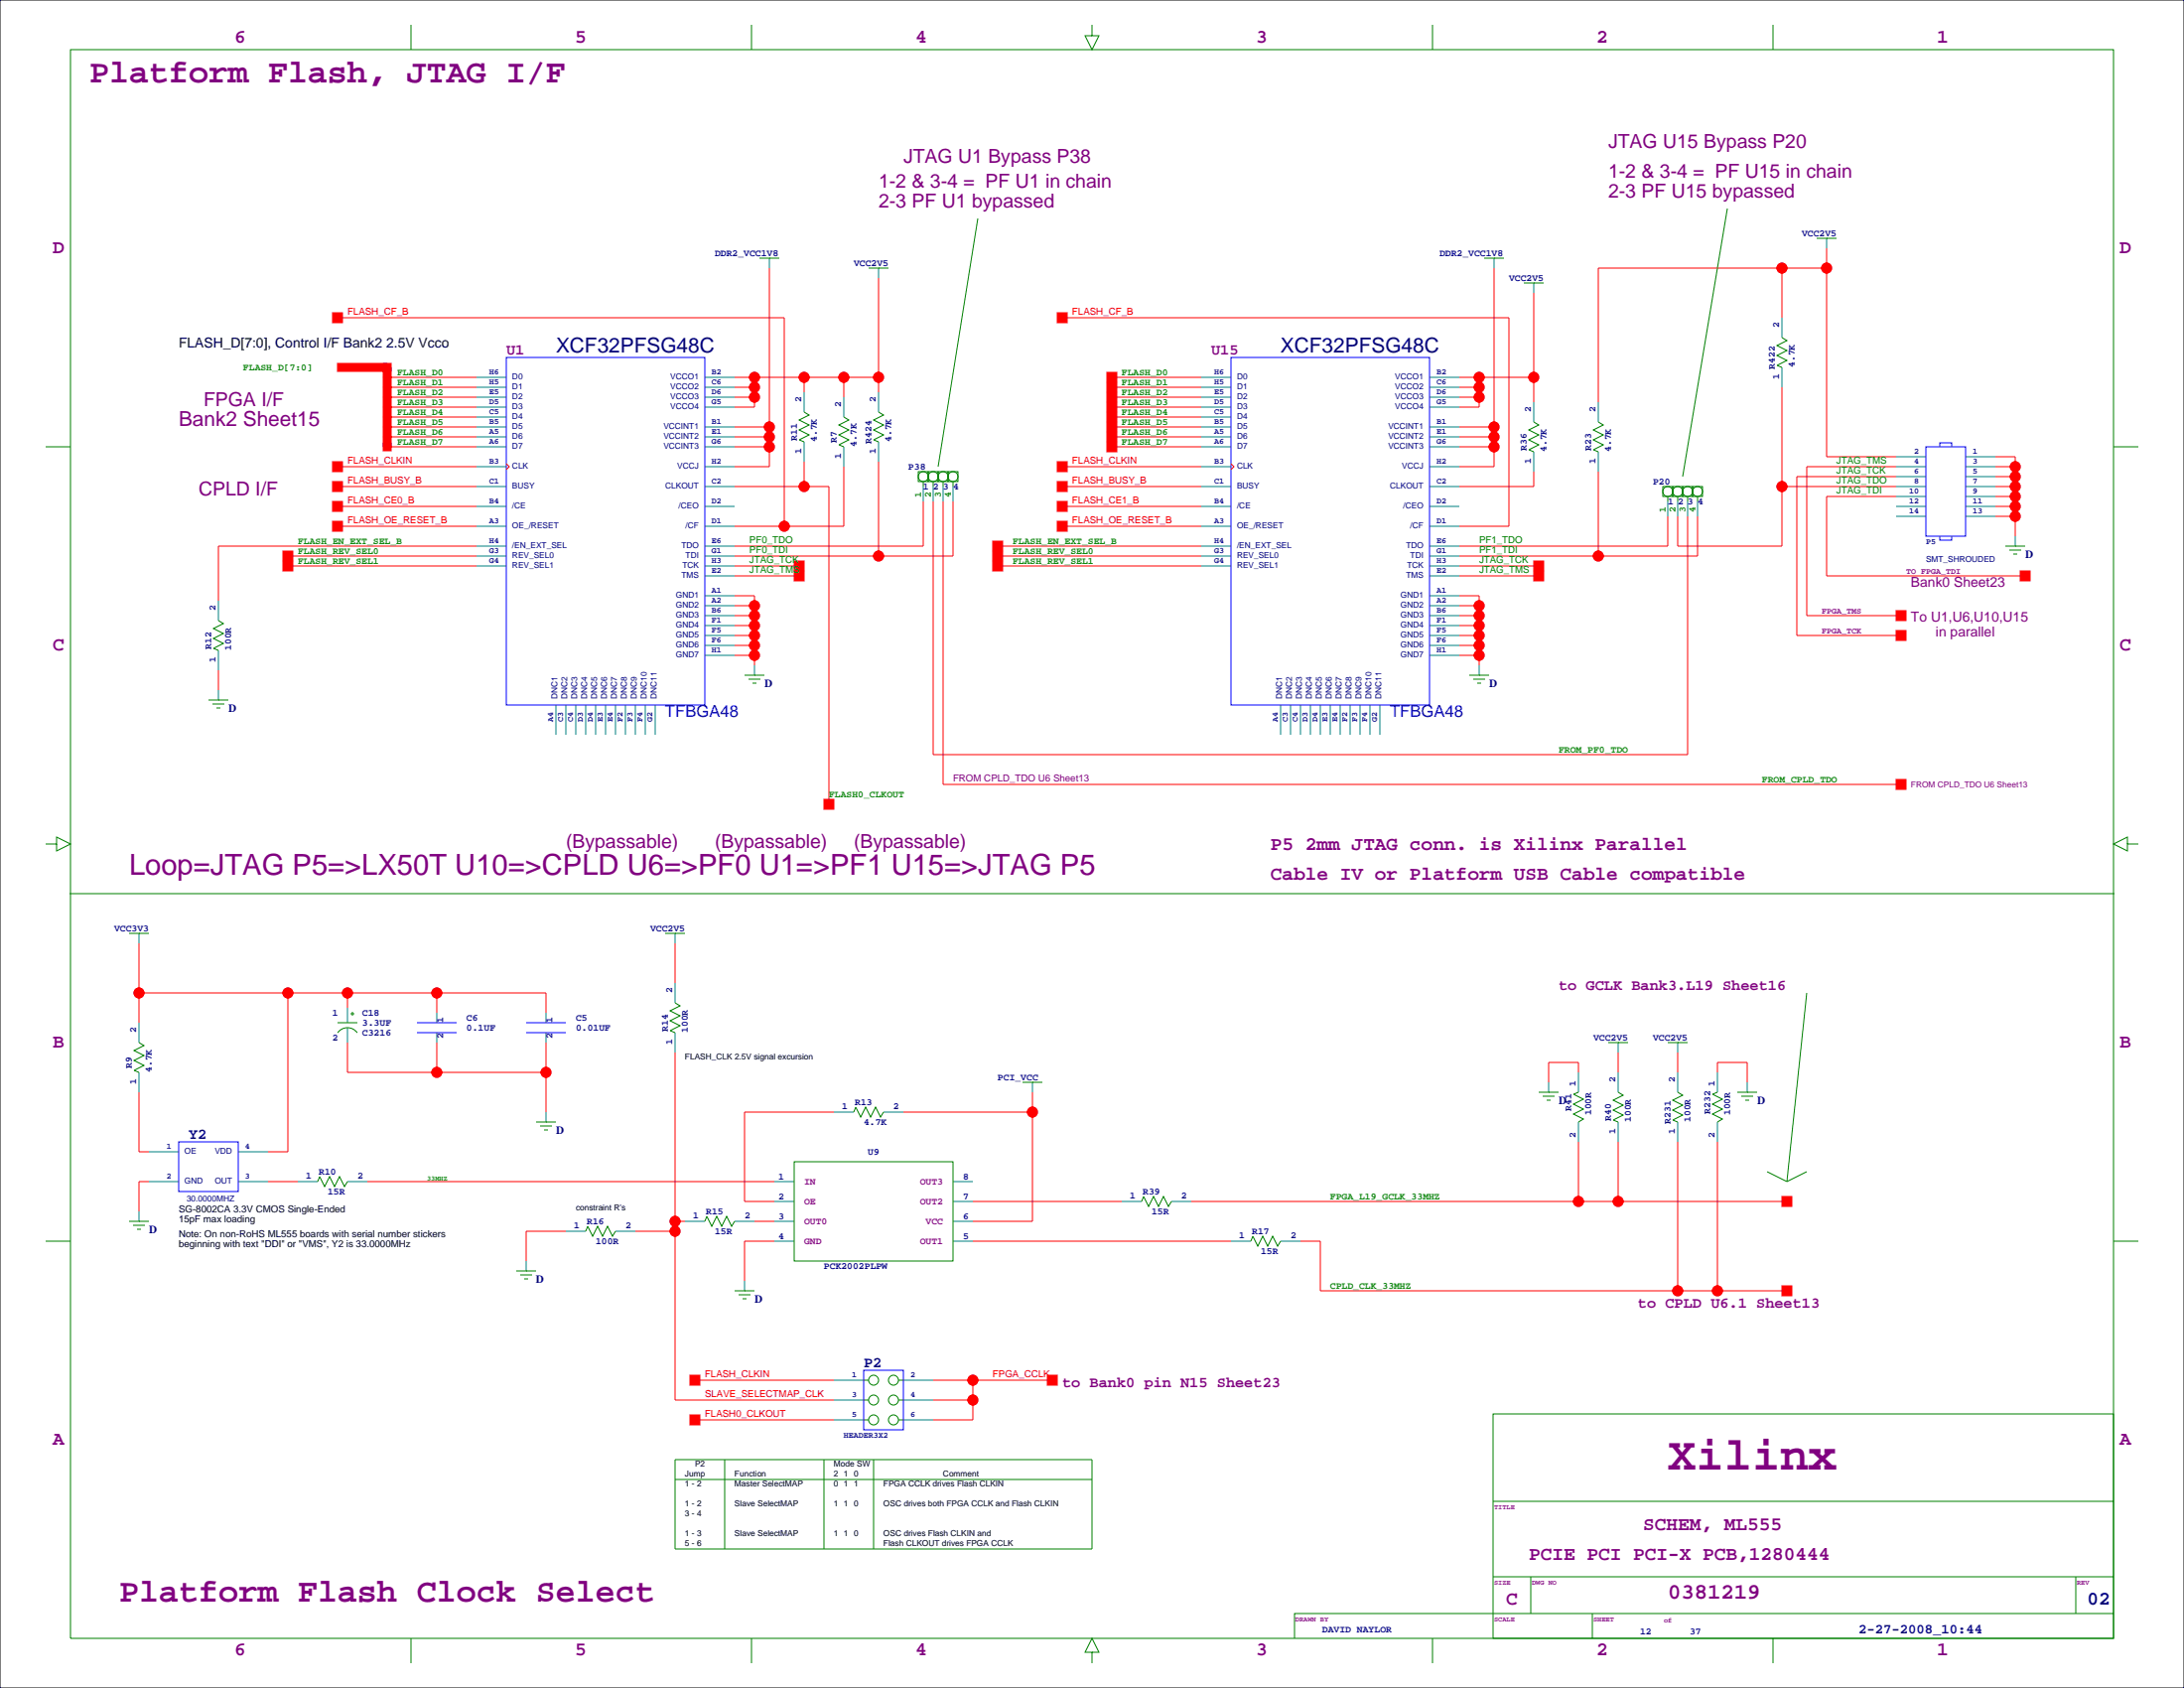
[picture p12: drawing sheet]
<svg xmlns="http://www.w3.org/2000/svg" width="559mm" height="432mm" viewBox="0 0 559 432" stroke-linecap="round" stroke-linejoin="round" font-family="sans-serif">
<path d="M0 0h558.8v431.8h-558.8z" fill="none" stroke="#000" stroke-width=".25"/>
<g fill="none" stroke="#f00" stroke-width=".25">
<path d="M196.8 68.6v50.8h-8.8M224.8 71.1v29.2M382.3 68.6v50.8h-8.9M392.4 74.9v28M455.9 68.6v12.7M467.4 63.5v53.3h17.7M467.4 68.6h-58.5v34.3M86.4 81.3h114.3v53.3M99.1 96.5h22.8M99.1 99.1h22.8M188 96.5h36.8M188 99.1h5"/>
<path d="M193 96.5v7.6h-5M205.7 96.5v3.8M215.9 96.5v5.1M271.8 81.3h114.3v53.3h-12.7M284.5 96.5h22.8M284.5 99.1h22.8M373.4 96.5h19M373.4 99.1h5.1M378.5 96.5v7.6h-5.1M455.9 99.1v40.6h-26.6v-7.6M86.4 119.4h35.5M99.1 104.1h22.8"/>
<path d="M99.1 101.6h22.8M99.1 109.2h22.8M99.1 111.8h22.8M99.1 114.3h22.8M99.1 106.7h22.8M129.5 118.6l.8 .8-.8 .7M188 101.6h5M188 109.2h8.8M188 111.8h8.8M188 114.3h8.8M205.7 118.1v6.4M215.9 119.4v15.2h-27.9"/>
<path d="M224.8 118.1v24.1M271.8 119.4h35.5M284.5 104.1h22.8M284.5 101.6h22.8M284.5 109.2h22.8M284.5 111.8h22.8M284.5 114.3h22.8M284.5 106.7h22.8M315 118.6l.7 .8-.7 .7M373.4 101.6h5.1M373.4 109.2h8.9M373.4 111.8h8.9"/>
<path d="M373.4 114.3h8.9M485.1 119.4h-22.8v38.1h24.1M510.5 119.4h5.1M510.5 116.8h5.1v20.4M86.4 134.6h35.5M86.4 124.5h35.5M86.4 129.5h35.5M121.9 139.7h-66v14M188 124.5h24.1v81.2M236.2 128.3v11.4h-48.2M238.8 128.3v64.7h193v-60.9M241.3 128.3v72.4h245.1"/>
<path d="M243.8 128.3v13.9h-55.8M255.3 139.7h52M271.8 134.6h35.5M271.8 124.5h35.5M271.8 129.5h35.5M392.4 120.6v3.9h-19M408.9 120.6v21.6M426.7 132.1v7.6h-53.3M434.3 132.1v10.1h-60.9M455.9 124.5h29.2M485.1 121.9h-25.4v40.7h26.7M485.1 127h-17.7v20.3h50.8"/>
<path d="M510.5 124.5h5.1M510.5 129.5h5.1M510.5 127h5.1M510.5 121.9h5.1M510.5 132.1h5.1M73.7 144.8h48.2M73.7 142.2h48.2M188 152.4h5v17.8M188 154.9h5M188 157.5h5M188 144.8h16.5M188 147.3h16.5"/>
<path d="M255.3 144.8h52M255.3 142.2h52M373.4 152.4h5.1v17.8M373.4 154.9h5.1M373.4 157.5h5.1M373.4 144.8h20.3M373.4 147.3h20.3M55.9 171.4v5.1M188 160h5M188 162.6h5M188 165.1h5M188 167.6h5"/>
<path d="M373.4 160h5.1M373.4 162.6h5.1M373.4 165.1h5.1M373.4 167.6h5.1M35.6 254h104.1v5.1M35.6 241.3v20.3M73.7 254v40.6h-5.1M88.9 254v3.8M111.8 254v5.1M172.7 241.3v10.2M35.6 279.4v15.2h2.5M88.9 266.7v7.6h50.8"/>
<path d="M111.8 266.7v7.6M139.7 266.7v17.8M172.7 269.2v88.9h40.7M264.2 279.4v33h-15.3M403.9 274.3v-2.5h-7.7v5.1M414 269.2v5.1M429.3 269.2v5.1M439.4 274.3v-2.5h7.6v5.1M213.4 284.5h-22.9v22.8h7.6M231.1 284.5h33.1M403.9 292.1v15.2M414 292.1v15.2"/>
<path d="M429.3 292.1v38.1M439.4 292.1v38.1M38.1 302.3h-2.5v7.6M68.6 302.3h7.6M94 302.3h104.1M144.8 315h-10.2v7.6M162.6 315h10.1M172.7 312.4h2.6M193 312.4h5.1M198.1 317.5h-7.6v10.2M248.9 307.3h38.1M248.9 317.5h66.1"/>
<path d="M304.8 307.3h152.4M332.7 317.5h5.1v12.7h119.4M177.8 353.1h35.6M238.8 353.1h30.4M238.8 358.1h10.1M248.9 353.1v10.1h-10.1M177.8 363.2h35.6"/>
<circle cx="455.9" cy="68.6" r="1.27"/>
<circle cx="467.4" cy="68.6" r="1.27"/>
<circle cx="193" cy="99.1" r="1.27"/>
<circle cx="193" cy="96.5" r="1.27"/>
<circle cx="205.7" cy="96.5" r="1.27"/>
<circle cx="215.9" cy="96.5" r="1.27"/>
<circle cx="224.8" cy="96.5" r="1.27"/>
<circle cx="378.5" cy="99.1" r="1.27"/>
<circle cx="378.5" cy="96.5" r="1.27"/>
<circle cx="392.4" cy="96.5" r="1.27"/>
<circle cx="193" cy="101.6" r="1.27"/>
<circle cx="196.8" cy="111.8" r="1.27"/>
<circle cx="196.8" cy="109.2" r="1.27"/>
<circle cx="196.8" cy="114.3" r="1.27"/>
<circle cx="378.5" cy="101.6" r="1.27"/>
<circle cx="382.3" cy="111.8" r="1.27"/>
<circle cx="382.3" cy="109.2" r="1.27"/>
<circle cx="382.3" cy="114.3" r="1.27"/>
<circle cx="515.6" cy="119.4" r="1.27"/>
<circle cx="200.7" cy="134.6" r="1.27"/>
<circle cx="205.7" cy="124.5" r="1.27"/>
<circle cx="455.9" cy="124.5" r="1.27"/>
<circle cx="515.6" cy="129.5" r="1.27"/>
<circle cx="515.6" cy="132.1" r="1.27"/>
<circle cx="515.6" cy="121.9" r="1.27"/>
<circle cx="515.6" cy="124.5" r="1.27"/>
<circle cx="515.6" cy="127" r="1.27"/>
<circle cx="193" cy="154.9" r="1.27"/>
<circle cx="193" cy="157.5" r="1.27"/>
<circle cx="224.8" cy="142.2" r="1.27"/>
<circle cx="378.5" cy="157.5" r="1.27"/>
<circle cx="378.5" cy="154.9" r="1.27"/>
<circle cx="408.9" cy="142.2" r="1.27"/>
<circle cx="193" cy="167.6" r="1.27"/>
<circle cx="193" cy="160" r="1.27"/>
<circle cx="193" cy="162.6" r="1.27"/>
<circle cx="193" cy="165.1" r="1.27"/>
<circle cx="378.5" cy="167.6" r="1.27"/>
<circle cx="378.5" cy="162.6" r="1.27"/>
<circle cx="378.5" cy="160" r="1.27"/>
<circle cx="378.5" cy="165.1" r="1.27"/>
<circle cx="35.6" cy="254" r="1.27"/>
<circle cx="73.7" cy="254" r="1.27"/>
<circle cx="88.9" cy="254" r="1.27"/>
<circle cx="111.8" cy="254" r="1.27"/>
<circle cx="111.8" cy="274.3" r="1.27"/>
<circle cx="139.7" cy="274.3" r="1.27"/>
<circle cx="264.2" cy="284.5" r="1.27"/>
<circle cx="172.7" cy="312.4" r="1.27"/>
<circle cx="172.7" cy="315" r="1.27"/>
<circle cx="403.9" cy="307.3" r="1.27"/>
<circle cx="414" cy="307.3" r="1.27"/>
<circle cx="429.3" cy="330.2" r="1.27"/>
<circle cx="439.4" cy="330.2" r="1.27"/>
<circle cx="248.9" cy="353.1" r="1.27"/>
<circle cx="248.9" cy="358.1" r="1.27"/>
</g>
<g fill="#f00" stroke="#f00" stroke-width=".25">
<path d="M85.1 80h2.5v2.6h-2.5z" fill-rule="evenodd"/>
<path d="M283.2 95.2h2.6v2.6h-2.6z" fill-rule="evenodd"/>
<path d="M283.2 97.8h2.6v2.5h-2.6z" fill-rule="evenodd"/>
<path d="M283.2 100.3h2.6v2.6h-2.6z" fill-rule="evenodd"/>
<path d="M283.2 102.9h2.6v2.5h-2.6z" fill-rule="evenodd"/>
<path d="M283.2 105.4h2.6v2.5h-2.6z" fill-rule="evenodd"/>
<path d="M283.2 107.9h2.6v2.6h-2.6z" fill-rule="evenodd"/>
<path d="M283.2 110.5h2.6v2.5h-2.6z" fill-rule="evenodd"/>
<path d="M283.2 113h2.6v2.6h-2.6z" fill-rule="evenodd"/>
<path d="M270.5 128.3h2.5v2.5h-2.5z" fill-rule="evenodd"/>
<path d="M270.5 118.1h2.5v2.5h-2.5z" fill-rule="evenodd"/>
<path d="M270.5 133.3h2.5v2.6h-2.5z" fill-rule="evenodd"/>
<path d="M270.5 123.2h2.5v2.5h-2.5z" fill-rule="evenodd"/>
<path d="M392.4 143.5h2.6v2.5h-2.6z" fill-rule="evenodd"/>
<path d="M392.4 146h2.6v2.6h-2.6z" fill-rule="evenodd"/>
<path d="M455.9 306.1h2.6v2.5h-2.6z" fill-rule="evenodd"/>
<path d="M455.9 328.9h2.6v2.6h-2.6z" fill-rule="evenodd"/>
<path d="M176.5 351.8h2.6v2.5h-2.6z" fill-rule="evenodd"/>
<path d="M176.5 361.9h2.6v2.6h-2.6z" fill-rule="evenodd"/>
<path d="M268 351.8h2.5v2.5h-2.5z" fill-rule="evenodd"/>
<path d="M516.9 146h2.5v2.6h-2.5z" fill-rule="evenodd"/>
<path d="M85.1 118.1h2.5v2.5h-2.5z" fill-rule="evenodd"/>
<path d="M85.1 123.2h2.5v2.5h-2.5z" fill-rule="evenodd"/>
<path d="M85.1 128.3h2.5v2.5h-2.5z" fill-rule="evenodd"/>
<path d="M85.1 133.3h2.5v2.6h-2.5z" fill-rule="evenodd"/>
<path d="M72.4 143.5h2.5v2.5h-2.5z" fill-rule="evenodd"/>
<path d="M72.4 141h2.5v2.5h-2.5z" fill-rule="evenodd"/>
<path d="M203.2 143.5h2.5v2.5h-2.5z" fill-rule="evenodd"/>
<path d="M203.2 146h2.5v2.6h-2.5z" fill-rule="evenodd"/>
<path d="M86.4 93h12.7v2h-12.7z" fill-rule="evenodd"/>
<path d="M98 94h2.1v2.5h-2.1z" fill-rule="evenodd"/>
<path d="M98 96.5h2.1v2.6h-2.1z" fill-rule="evenodd"/>
<path d="M98 99.1h2.1v2.5h-2.1z" fill-rule="evenodd"/>
<path d="M98 101.6h2.1v2.5h-2.1z" fill-rule="evenodd"/>
<path d="M98 104.1h2.1v2.6h-2.1z" fill-rule="evenodd"/>
<path d="M98 106.7h2.1v2.5h-2.1z" fill-rule="evenodd"/>
<path d="M98 109.2h2.1v2.6h-2.1z" fill-rule="evenodd"/>
<path d="M98 111.8h2.1v2.5h-2.1z" fill-rule="evenodd"/>
<path d="M98 93h2.1v2h-2.1z" fill-rule="evenodd"/>
<path d="M98 113.3h2.1v2h-2.1z" fill-rule="evenodd"/>
<path d="M485.1 161.3h2.6v2.5h-2.6z" fill-rule="evenodd"/>
<path d="M485.1 156.2h2.6v2.6h-2.6z" fill-rule="evenodd"/>
<path d="M270.5 80h2.5v2.6h-2.5z" fill-rule="evenodd"/>
<path d="M254 138.4h2.5v2.6h-2.5z" fill-rule="evenodd"/>
<path d="M254 141h2.5v2.5h-2.5z" fill-rule="evenodd"/>
<path d="M254 143.5h2.5v2.5h-2.5z" fill-rule="evenodd"/>
<path d="M485.1 199.4h2.6v2.5h-2.6z" fill-rule="evenodd"/>
<path d="M210.8 204.5h2.6v2.5h-2.6z" fill-rule="evenodd"/>
<circle cx="200.7" cy="134.6" r="1.27"/>
<circle cx="215.9" cy="96.5" r="1.27"/>
<circle cx="224.8" cy="96.5" r="1.27"/>
<circle cx="205.7" cy="96.5" r="1.27"/>
<circle cx="193" cy="101.6" r="1.27"/>
<circle cx="193" cy="99.1" r="1.27"/>
<circle cx="193" cy="96.5" r="1.27"/>
<circle cx="455.9" cy="124.5" r="1.27"/>
<circle cx="378.5" cy="154.9" r="1.27"/>
<circle cx="378.5" cy="157.5" r="1.27"/>
<circle cx="378.5" cy="160" r="1.27"/>
<circle cx="378.5" cy="162.6" r="1.27"/>
<circle cx="378.5" cy="165.1" r="1.27"/>
<circle cx="378.5" cy="167.6" r="1.27"/>
<circle cx="382.3" cy="114.3" r="1.27"/>
<circle cx="382.3" cy="111.8" r="1.27"/>
<circle cx="382.3" cy="109.2" r="1.27"/>
<circle cx="378.5" cy="101.6" r="1.27"/>
<circle cx="378.5" cy="99.1" r="1.27"/>
<circle cx="378.5" cy="96.5" r="1.27"/>
<circle cx="392.4" cy="96.5" r="1.27"/>
<circle cx="403.9" cy="307.3" r="1.27"/>
<circle cx="414" cy="307.3" r="1.27"/>
<circle cx="439.4" cy="330.2" r="1.27"/>
<circle cx="429.3" cy="330.2" r="1.27"/>
<circle cx="248.9" cy="358.1" r="1.27"/>
<circle cx="248.9" cy="353.1" r="1.27"/>
<circle cx="172.7" cy="312.4" r="1.27"/>
<circle cx="172.7" cy="315" r="1.27"/>
<circle cx="111.8" cy="274.3" r="1.27"/>
<circle cx="139.7" cy="274.3" r="1.27"/>
<circle cx="264.2" cy="284.5" r="1.27"/>
<circle cx="111.8" cy="254" r="1.27"/>
<circle cx="88.9" cy="254" r="1.27"/>
<circle cx="73.7" cy="254" r="1.27"/>
<circle cx="35.6" cy="254" r="1.27"/>
<circle cx="193" cy="167.6" r="1.27"/>
<circle cx="193" cy="165.1" r="1.27"/>
<circle cx="193" cy="162.6" r="1.27"/>
<circle cx="193" cy="160" r="1.27"/>
<circle cx="193" cy="157.5" r="1.27"/>
<circle cx="193" cy="154.9" r="1.27"/>
<circle cx="515.6" cy="119.4" r="1.27"/>
<circle cx="515.6" cy="121.9" r="1.27"/>
<circle cx="515.6" cy="124.5" r="1.27"/>
<circle cx="515.6" cy="127" r="1.27"/>
<circle cx="515.6" cy="129.5" r="1.27"/>
<circle cx="515.6" cy="132.1" r="1.27"/>
<circle cx="196.8" cy="109.2" r="1.27"/>
<circle cx="196.8" cy="114.3" r="1.27"/>
<circle cx="196.8" cy="111.8" r="1.27"/>
<circle cx="467.4" cy="68.6" r="1.27"/>
<circle cx="455.9" cy="68.6" r="1.27"/>
<circle cx="224.8" cy="142.2" r="1.27"/>
<circle cx="408.9" cy="142.2" r="1.27"/>
<circle cx="205.7" cy="124.5" r="1.27"/>
</g>
<g fill="none" stroke="#008080" stroke-width=".25">
<path d="M196.8 66v2.6M224.8 68.6v2.5M382.3 66v2.6M392.4 72.4v2.5M467.4 61v2.5M121.9 96.5h7.6M121.9 99.1h7.6M180.3 96.5h7.7M180.3 99.1h7.7M307.3 96.5h7.7M307.3 99.1h7.7M365.8 96.5h7.6"/>
<path d="M365.8 99.1h7.6M455.9 81.3v5.1M455.9 94v5.1M121.9 119.4h7.6M121.9 101.6h7.6M121.9 104.1h7.6M121.9 106.7h7.6M121.9 109.2h7.6M121.9 111.8h7.6M121.9 114.3h7.6M180.3 119.4h7.7M180.3 101.6h7.7"/>
<path d="M180.3 104.1h7.7M180.3 109.2h7.7M180.3 111.8h7.7M180.3 114.3h7.7M205.7 100.3v5.1M205.7 113v5.1M215.9 101.6v5.1M215.9 114.3v5.1M224.8 100.3v5.1M224.8 113v5.1M307.3 119.4h7.7M307.3 101.6h7.7"/>
<path d="M307.3 104.1h7.7M307.3 106.7h7.7M307.3 109.2h7.7M307.3 111.8h7.7M307.3 114.3h7.7M365.8 119.4h7.6M365.8 101.6h7.6M365.8 104.1h7.6M365.8 109.2h7.6M365.8 111.8h7.6M365.8 114.3h7.6M392.4 102.9v5"/>
<path d="M392.4 115.6v5M408.9 102.9v5M408.9 115.6v5M485.1 116.8h7.7M485.1 119.4h7.7M502.9 116.8h7.6M502.9 119.4h7.6M121.9 124.5h7.6M121.9 129.5h7.6M121.9 134.6h7.6M121.9 139.7h7.6M180.3 124.5h7.7"/>
<path d="M180.3 129.5h7.7M180.3 134.6h7.7M180.3 139.7h7.7M236.2 124.5v3.8M238.8 124.5v3.8M241.3 124.5v3.8M243.8 124.5v3.8M307.3 124.5h7.7M307.3 129.5h7.7M307.3 134.6h7.7M307.3 139.7h7.7M365.8 124.5h7.6"/>
<path d="M365.8 129.5h7.6M365.8 134.6h7.6M365.8 139.7h7.6M426.7 128.3v3.8M429.3 128.3v3.8M431.8 128.3v3.8M434.3 128.3v3.8M485.1 121.9h7.7M485.1 124.5h7.7M485.1 127h7.7M485.1 129.5h7.7M485.1 132.1h7.7"/>
<path d="M502.9 121.9h7.6M502.9 124.5h7.6M502.9 127h7.6M502.9 129.5h7.6M502.9 132.1h7.6M515.6 137.2v2.5M55.9 153.7v5.1M121.9 142.2h7.6M121.9 144.8h7.6M180.3 142.2h7.7M180.3 144.8h7.7M180.3 157.5h7.7"/>
<path d="M180.3 154.9h7.7M180.3 152.4h7.7M180.3 147.3h7.7M307.3 142.2h7.7M307.3 144.8h7.7M365.8 142.2h7.6M365.8 144.8h7.6M365.8 157.5h7.6M365.8 154.9h7.6M365.8 152.4h7.6M365.8 147.3h7.6M55.9 166.4v5"/>
<path d="M55.9 176.5v2.6M180.3 162.6h7.7M180.3 165.1h7.7M180.3 167.6h7.7M180.3 160h7.7M193 170.2v2.5M365.8 162.6h7.6M365.8 165.1h7.6M365.8 167.6h7.6M365.8 160h7.6M378.5 170.2v2.5M142.2 180.3v7.7"/>
<path d="M144.8 180.3v7.7M147.3 180.3v7.7M149.9 180.3v7.7M152.4 180.3v7.7M154.9 180.3v7.7M157.5 180.3v7.7M160 180.3v7.7M162.6 180.3v7.7M165.1 180.3v7.7M167.6 180.3v7.7M327.7 180.3v7.7M330.2 180.3v7.7"/>
<path d="M332.7 180.3v7.7M335.3 180.3v7.7M337.8 180.3v7.7M340.4 180.3v7.7M342.9 180.3v7.7M345.4 180.3v7.7M348 180.3v7.7M350.5 180.3v7.7M353.1 180.3v7.7M35.6 238.8v2.5M172.7 238.8v2.5M88.9 257.8v3.8"/>
<path d="M111.8 259.1v2.5M139.7 259.1v2.5M172.7 251.5v5M35.6 261.6v5.1M35.6 274.3v5.1M88.9 262.9v3.8M111.8 264.2v2.5M139.7 264.2v2.5M172.7 264.2v5M264.2 276.9v2.5M396.2 276.9v2.5M403.9 274.3v5.1"/>
<path d="M414 266.7v2.5M414 274.3v5.1M429.3 266.7v2.5M429.3 274.3v5.1M439.4 274.3v5.1M447 276.9v2.5M38.1 294.6h7.6M61 294.6h7.6M139.7 284.5v2.5M213.4 284.5h5M226.1 284.5h5M403.9 287v5.1"/>
<path d="M414 287v5.1M429.3 287v5.1M439.4 287v5.1M35.6 309.9v2.5M38.1 302.3h7.6M61 302.3h7.6M76.2 302.3h5.1M88.9 302.3h5.1M144.8 315h5.1M157.5 315h5.1M175.3 312.4h5M188 312.4h5"/>
<path d="M198.1 302.3h5.1M198.1 307.3h5.1M198.1 312.4h5.1M198.1 317.5h5.1M243.8 302.3h5.1M243.8 307.3h5.1M243.8 312.4h5.1M243.8 317.5h5.1M287 307.3h5.1M299.7 307.3h5.1M315 317.5h5M327.7 317.5h5"/>
<path d="M134.6 322.6v2.5M190.5 327.7v2.5M213.4 353.1h7.6M213.4 358.1h7.6M231.1 353.1h7.7M231.1 358.1h7.7M213.4 363.2h7.6M231.1 363.2h7.7"/>
</g>
<g fill="none" stroke="#008000" stroke-width=".25">
<path d="M18 12.7h522.8v406.4h-522.8zM105.2 6.3v6.4M192.3 6.3v6.4M279.4 6.3v2.8h1.8l-1.8 3.6-1.8-3.6h1.8M366.5 6.3v6.4M453.6 6.3v6.4M250.2 55.9l-10.2 63.5M442 53.3l-11.5 68.6M194.3 66h5.1M196.8 66h.1M222.2 68.6h5.1M224.8 68.6h.1"/>
<path d="M379.7 66h5.1M382.3 66h.1M389.9 72.4h5.1M392.4 72.4h.1M464.8 61h5.1M467.4 61h.1M455.9 86.4l1.3 .7-2.5 1.3 2.5 1.3-2.5 1.2 2.5 1.3-2.5 1.3 1.2 .5M11.7 114.3h6.3M205.7 105.4l1.3 .8-2.5 1.2 2.5 1.3-2.5 1.3 2.5 1.3-2.5 1.2 1.2 .5M215.9 106.7l1.3 .7-2.6 1.3 2.6 1.3-2.6 1.3 2.6 1.2-2.6 1.3 1.3 .5M224.8 105.4l1.3 .8-2.6 1.2 2.6 1.3-2.6 1.3 2.6 1.3-2.6 1.2 1.3 .5M392.4 107.9l1.3 .8-2.5 1.3 2.5 1.3-2.5 1.2 2.5 1.3-2.5 1.3 1.2 .5"/>
<path d="M408.9 107.9l1.3 .8-2.5 1.3 2.5 1.3-2.5 1.2 2.5 1.3-2.5 1.3 1.2 .5M540.8 114.3h6.3M234.9 120.6h2.6v2.6h-2.6zM236.2 123.2v1.3M237.5 120.6h2.5v2.6h-2.5zM238.8 123.2v1.3M240 120.6h2.6v2.6h-2.6zM241.3 123.2v1.3M242.6 120.6h2.5v2.6h-2.5zM243.8 123.2v1.3M425.4 124.5h2.6v2.5h-2.6zM426.7 127v1.3"/>
<path d="M428 124.5h2.5v2.5h-2.5zM429.3 127v1.3M430.5 124.5h2.6v2.5h-2.6zM431.8 127v1.3M433.1 124.5h2.5v2.5h-2.5zM434.3 127v1.3M513.1 139.7h5.1M515.6 139.7h.1M55.9 158.8l1.2 .7-2.5 1.3 2.5 1.3-2.5 1.2 2.5 1.3-2.5 1.3 1.3 .5M514.1 140.7h3M515.1 141.7h1M53.3 179.1h5.1"/>
<path d="M55.9 179.1h.1M190.5 172.7h5.1M191.5 173.7h3.1M192.5 174.8h1M193 172.7h.1M375.9 172.7h5.1M376.9 173.7h3.1M378 174.8h1M378.5 172.7h.1M54.4 180.1h3M55.4 181.1h1M11.7 215.9h2.8v-1.8l3.5 1.8-3.5 1.8v-1.8"/>
<path d="M544.3 215.9v-1.8l-3.5 1.8 3.5 1.8v-1.8h2.8M17.8 228.6h523.2M33 238.8h5.1M35.6 238.8h.1M170.2 238.8h5.1M172.7 238.8h.1M89.7 259.3h1M90.2 258.8v1M172.7 256.5l1.3 .8-2.6 1.3 2.6 1.2-2.6 1.3 2.6 1.3-2.6 1.3 1.3 .5M462.3 254l-5.1 48.3M35.6 266.7l1.2 .8-2.5 1.2 2.5 1.3-2.5 1.3 2.5 1.2-2.5 1.3 1.3 .5M86.4 261.6h5"/>
<path d="M86.4 264.2a3 3 0 0 1 5 0M261.6 276.9h5.1M264.2 276.9h.1M393.7 279.4h5.1M396.2 279.4h.1M403.9 279.4l-1.3 .5 2.5 1.3-2.5 1.2 2.5 1.3-2.5 1.3 2.5 1.3-1.2 .7M411.5 266.7h5.1M414 266.7h.1M414 279.4l1.3 .8-2.6 1.2 2.6 1.3-2.6 1.3 2.6 1.2-2.6 1.3 1.3 .5M426.7 266.7h5.1M429.3 266.7h.1M429.3 279.4l1.2 .8-2.5 1.2 2.5 1.3-2.5 1.3 2.5 1.2-2.5 1.3 1.3 .5"/>
<path d="M439.4 279.4l-1.3 .5 2.6 1.3-2.6 1.2 2.6 1.3-2.6 1.3 2.6 1.3-1.3 .7M444.5 279.4h5.1M447 279.4h.1M137.2 287h5M138.2 288h3M139.2 289.1h1M139.7 287h.1M203.2 297.2h40.6v25.4h-40.6zM218.4 284.5l.5-1.3 1.3 2.6 1.3-2.6 1.3 2.6 1.2-2.6 1.3 2.6 .8-1.3M394.7 280.4h3.1M395.7 281.4h1M445.5 280.4h3.1"/>
<path d="M446.5 281.4h1M452.1 299.7l5.1 2.6M462.3 299.7l-5.1 2.6M11.7 317.5h6.3M33 312.4h5.1M34 313.4h3.1M35.1 314.5h1M35.6 312.4h.1M81.3 302.3l.5-1.3 1.3 2.5 1.2-2.5 1.3 2.5 1.3-2.5 1.2 2.5 .8-1.2M149.9 315l.5-1.3 1.2 2.5 1.3-2.5 1.3 2.5 1.2-2.5 1.3 2.5 .8-1.2M180.3 312.4l.5-1.3 1.3 2.6 1.3-2.6 1.3 2.6 1.2-2.6 1.3 2.6 .8-1.3M292.1 307.3l.5-1.2 1.3 2.5 1.2-2.5 1.3 2.5 1.3-2.5 1.3 2.5 .7-1.3"/>
<path d="M320 317.5l.5-1.3 1.3 2.6 1.3-2.6 1.3 2.6 1.2-2.6 1.3 2.6 .8-1.3M540.8 317.5h6.3M132.1 325.1h5.1M133.1 326.1h3M134.1 327.2h1M134.6 325.1h.1M188 330.2h5M189 331.2h3M190 332.2h1M190.5 330.2h.1M221 358.1h1.2M221 353.1h1.2"/>
<path d="M229.9 358.1h1.2M229.9 353.1h1.2M172.7 378.5h106.7M172.7 373.4h106.7v22.8h-106.7zM185.4 373.4v22.8M208.3 370.8h.1M210.8 373.4v22.8M221 363.2h1.2M223.5 373.4v22.8M229.9 363.2h1.2M382 361.7h158.8v57.4h-158.8zM382 384h158.8"/>
<path d="M105.2 419.1v6.3M192.3 419.1v6.3M366.5 419.1v6.3M382 403.4h158.8M391.7 403.4v9.3M407.4 412.7v6.4M453.6 419.1v6.3M531.1 403.4v9.3M540.8 412.7h-209.6v6.4M279.4 422.7h1.8l-1.8-3.6-1.8 3.6h1.8v2.7"/>
<circle cx="236.2" cy="121.9" r="1.27"/>
<circle cx="238.8" cy="121.9" r="1.27"/>
<circle cx="241.3" cy="121.9" r="1.27"/>
<circle cx="243.8" cy="121.9" r="1.27"/>
<circle cx="426.7" cy="125.7" r="1.27"/>
<circle cx="429.3" cy="125.7" r="1.27"/>
<circle cx="431.8" cy="125.7" r="1.27"/>
<circle cx="434.3" cy="125.7" r="1.27"/>
<circle cx="223.5" cy="353.1" r="1.27"/>
<circle cx="223.5" cy="358.1" r="1.27"/>
<circle cx="228.6" cy="353.1" r="1.27"/>
<circle cx="228.6" cy="358.1" r="1.27"/>
<circle cx="223.5" cy="363.2" r="1.27"/>
<circle cx="228.6" cy="363.2" r="1.27"/>
</g>
<path d="M129.5 91.4h50.8v88.9h-50.8zM315 91.4h50.8v88.9h-50.8zM492.8 114.3h10.1v22.9h-10.1zM496.3 114.3v-1h3.1v1M496.3 137.2v1h3.1v-1M106.7 261.6h10.1M106.7 264.2h10.1M134.6 261.6h10.2M134.6 264.2h10.2M45.7 292.1h15.3v12.7h-15.3zM221 350.5h10.1v15.3h-10.1z" fill="none" stroke="#00f" stroke-width=".25"/>
<text font-size="12" fill="#800080" x="426.7" y="376">Xilinx</text>
<g font-size="8.5" fill="#800080">
<text x="22.9" y="21.1">Platform Flash, JTAG I/F</text>
<text x="30.5" y="409.7">Platform Flash Clock Select</text>
</g>
<text font-size="7.4" fill="#800080" x="33" y="223.9">Loop=JTAG P5=&gt;LX50T U10=&gt;CPLD U6=&gt;PF0 U1=&gt;PF1 U15=&gt;JTAG P5</text>
<text font-size="5.6" fill="#800080" x="426.7" y="409.1">0381219</text>
<g font-size="5.3" fill="#000080">
<text x="142.2" y="90.2">XCF32PFSG48C</text>
<text x="327.7" y="90.2">XCF32PFSG48C</text>
</g>
<text font-size="5.3" fill="#800080" x="45.7" y="108.9">Bank2 Sheet15</text>
<g font-size="4.9" fill="#800080">
<text x="60" y="11">6</text>
<text x="147.1" y="11">5</text>
<text x="234.2" y="11">4</text>
<text x="321.4" y="11">3</text>
<text x="408.5" y="11">2</text>
<text x="495.6" y="11">1</text>
<text x="231.1" y="41.7">JTAG U1 Bypass P38</text>
<text x="411.5" y="37.9">JTAG U15 Bypass P20</text>
<text x="411.5" y="45.5">1-2 &amp; 3-4 = PF U15 in chain</text>
<text x="224.8" y="48.1">1-2 &amp; 3-4 = PF U1 in chain</text>
<text x="224.8" y="53.1">2-3 PF U1 bypassed</text>
<text x="411.5" y="50.6">2-3 PF U15 bypassed</text>
<text x="13.5" y="64.9">D</text>
<text x="542.3" y="64.9">D</text>
<text x="52.1" y="103.9">FPGA I/F</text>
<text x="50.8" y="126.8">CPLD I/F</text>
<text x="13.5" y="166.5">C</text>
<text x="542.3" y="166.5">C</text>
<text x="144.8" y="217">(Bypassable)</text>
<text x="182.9" y="217">(Bypassable)</text>
<text x="218.4" y="217">(Bypassable)</text>
<text x="325.1" y="217.4">P5 2mm JTAG conn. is Xilinx Parallel</text>
<text x="325.1" y="225.1">Cable IV or Platform USB Cable compatible</text>
<text x="13.5" y="268.1">B</text>
<text x="542.3" y="268.1">B</text>
<text x="13.5" y="369.7">A</text>
<text x="542.3" y="369.7">A</text>
<text x="420.4" y="391.4">SCHEM, ML555</text>
<text x="391.2" y="399">PCIE PCI PCI-X PCB,1280444</text>
<text x="385.4" y="410.6">C</text>
<text x="60" y="423.5">6</text>
<text x="147.1" y="423.5">5</text>
<text x="234.2" y="423.5">4</text>
<text x="321.4" y="423.5">3</text>
<text x="408.5" y="423.5">2</text>
<text x="495.6" y="423.5">1</text>
</g>
<text font-size="4.9" fill="#000080" x="534" y="410.6">02</text>
<g font-size="4.2" fill="#00f">
<text x="170.2" y="183.4">TFBGA48</text>
<text x="355.6" y="183.4">TFBGA48</text>
</g>
<g font-size="3.9" fill="#800080">
<text x="129.5" y="90.6">U1</text>
<text x="309.9" y="90.6">U15</text>
<text x="398.8" y="253.2">to GCLK Bank3.L19 Sheet16</text>
<text x="419.1" y="334.5">to CPLD U6.1 Sheet13</text>
<text x="271.8" y="354.8">to Bank0 pin N15 Sheet23</text>
</g>
<g font-size="3.9" fill="#000080">
<text x="48.3" y="291.3">Y2</text>
<text x="221" y="349.7">P2</text>
</g>
<text font-size="3.5" x="45.7" y="88.9">FLASH_D[7:0], Control I/F Bank2 2.5V Vcco</text>
<g font-size="3.5" fill="#800080">
<text x="488.9" y="150.1">Bank0 Sheet23</text>
<text x="488.9" y="159">To U1,U6,U10,U15</text>
<text x="495.3" y="162.8">in parallel</text>
</g>
<text font-size="3.5" fill="#000080" x="475.5" y="417.9">2-27-2008_10:44</text>
<g font-size="2.8" fill="#000080">
<text x="518.2" y="142.7">D</text>
<text x="195.6" y="175.7">D</text>
<text x="381" y="175.7">D</text>
<text x="58.4" y="182">D</text>
<text x="398.8" y="282.4">D</text>
<text x="449.6" y="282.4">D</text>
<text x="142.2" y="290">D</text>
<text x="38.1" y="315.4">D</text>
<text x="137.2" y="328.1">D</text>
<text x="193" y="333.2">D</text>
</g>
<g font-size="2.5" fill="#000080">
<text x="182.9" y="65.5">DDR2_VCC1V8</text>
<text x="368.3" y="65.5">DDR2_VCC1V8</text>
<text x="461" y="60.5">VCC2V5</text>
<text x="218.4" y="68.1">VCC2V5</text>
<text x="386.1" y="71.9">VCC2V5</text>
<text x="455.2" y="83.8" transform="rotate(-90 455.2 83.8)">2</text>
<text x="454.1" y="94.4" transform="rotate(-90 454.1 94.4)">R422</text>
<text x="459.2" y="94" transform="rotate(-90 459.2 94)">4.7K</text>
<text x="455.2" y="97" transform="rotate(-90 455.2 97)">1</text>
<text x="205" y="102.9" transform="rotate(-90 205 102.9)">2</text>
<text x="215.1" y="104.1" transform="rotate(-90 215.1 104.1)">2</text>
<text x="224" y="102.9" transform="rotate(-90 224 102.9)">2</text>
<text x="391.7" y="105.4" transform="rotate(-90 391.7 105.4)">2</text>
<text x="408.2" y="105.4" transform="rotate(-90 408.2 105.4)">2</text>
<text x="203.9" y="112.7" transform="rotate(-90 203.9 112.7)">R11</text>
<text x="209" y="113" transform="rotate(-90 209 113)">4.7K</text>
<text x="214.1" y="113.2" transform="rotate(-90 214.1 113.2)">R7</text>
<text x="222.9" y="113.5" transform="rotate(-90 222.9 113.5)">R424</text>
<text x="228" y="113" transform="rotate(-90 228 113)">4.7K</text>
<text x="205" y="116" transform="rotate(-90 205 116)">1</text>
<text x="215.1" y="117.3" transform="rotate(-90 215.1 117.3)">1</text>
<text x="219.1" y="114.3" transform="rotate(-90 219.1 114.3)">4.7K</text>
<text x="224" y="116" transform="rotate(-90 224 116)">1</text>
<text x="390.6" y="115.3" transform="rotate(-90 390.6 115.3)">R36</text>
<text x="391.7" y="118.6" transform="rotate(-90 391.7 118.6)">1</text>
<text x="395.7" y="115.6" transform="rotate(-90 395.7 115.6)">4.7K</text>
<text x="407.1" y="115.3" transform="rotate(-90 407.1 115.3)">R23</text>
<text x="408.2" y="118.6" transform="rotate(-90 408.2 118.6)">1</text>
<text x="412.2" y="115.6" transform="rotate(-90 412.2 115.6)">4.7K</text>
<text x="232.4" y="120.1">P38</text>
<text x="236.2" y="125.2">1</text>
<text x="238.8" y="125.2">2</text>
<text x="241.3" y="125.2">3</text>
<text x="243.8" y="125.2">4</text>
<text x="422.9" y="123.9">P20</text>
<text x="426.7" y="129">1</text>
<text x="429.3" y="129">2</text>
<text x="431.8" y="129">3</text>
<text x="434.3" y="129">4</text>
<text x="55.1" y="156.2" transform="rotate(-90 55.1 156.2)">2</text>
<text x="54" y="166.1" transform="rotate(-90 54 166.1)">R12</text>
<text x="59.1" y="166.4" transform="rotate(-90 59.1 166.4)">100R</text>
<text x="55.1" y="169.4" transform="rotate(-90 55.1 169.4)">1</text>
<text x="29.2" y="238.3">VCC3V3</text>
<text x="166.4" y="238.3">VCC2V5</text>
<text x="172" y="254" transform="rotate(-90 172 254)">2</text>
<text x="85.1" y="259.8">1</text>
<text x="92.7" y="259.8">C18</text>
<text x="92.7" y="262.4">3.3UF</text>
<text x="113.4" y="261.6" transform="rotate(-90 113.4 261.6)">1</text>
<text x="119.4" y="261.1">C6</text>
<text x="119.4" y="263.7">0.1UF</text>
<text x="141.3" y="261.6" transform="rotate(-90 141.3 261.6)">1</text>
<text x="147.3" y="261.1">C5</text>
<text x="147.3" y="263.7">0.01UF</text>
<text x="170.9" y="263.8" transform="rotate(-90 170.9 263.8)">R14</text>
<text x="34.8" y="264.2" transform="rotate(-90 34.8 264.2)">2</text>
<text x="85.1" y="266.2">2</text>
<text x="92.7" y="264.9">C3216</text>
<text x="113.4" y="265.6" transform="rotate(-90 113.4 265.6)">2</text>
<text x="141.3" y="265.6" transform="rotate(-90 141.3 265.6)">2</text>
<text x="172" y="267.2" transform="rotate(-90 172 267.2)">1</text>
<text x="176" y="264.2" transform="rotate(-90 176 264.2)">100R</text>
<text x="407.7" y="266.2">VCC2V5</text>
<text x="422.9" y="266.2">VCC2V5</text>
<text x="33.7" y="273.3" transform="rotate(-90 33.7 273.3)">R9</text>
<text x="38.8" y="274.3" transform="rotate(-90 38.8 274.3)">4.7K</text>
<text x="34.8" y="277.3" transform="rotate(-90 34.8 277.3)">1</text>
<text x="255.3" y="276.4">PCI_VCC</text>
<text x="403.1" y="277.9" transform="rotate(-90 403.1 277.9)">1</text>
<text x="413.3" y="276.9" transform="rotate(-90 413.3 276.9)">2</text>
<text x="428.5" y="276.9" transform="rotate(-90 428.5 276.9)">2</text>
<text x="438.7" y="277.9" transform="rotate(-90 438.7 277.9)">1</text>
<text x="215.4" y="283.7">1</text>
<text x="218.8" y="282.6">R13</text>
<text x="221" y="287.7">4.7K</text>
<text x="228.6" y="283.7">2</text>
<text x="402" y="284.2" transform="rotate(-90 402 284.2)">R41</text>
<text x="407.1" y="285.3" transform="rotate(-90 407.1 285.3)">100R</text>
<text x="412.2" y="286.7" transform="rotate(-90 412.2 286.7)">R40</text>
<text x="417.3" y="287" transform="rotate(-90 417.3 287)">100R</text>
<text x="427.4" y="287.4" transform="rotate(-90 427.4 287.4)">R231</text>
<text x="432.5" y="287" transform="rotate(-90 432.5 287)">100R</text>
<text x="437.6" y="284.9" transform="rotate(-90 437.6 284.9)">R232</text>
<text x="442.7" y="285.3" transform="rotate(-90 442.7 285.3)">100R</text>
<text x="403.1" y="291" transform="rotate(-90 403.1 291)">2</text>
<text x="413.3" y="290" transform="rotate(-90 413.3 290)">1</text>
<text x="428.5" y="290" transform="rotate(-90 428.5 290)">1</text>
<text x="438.7" y="291" transform="rotate(-90 438.7 291)">2</text>
<text x="222" y="295.3">U9</text>
<text x="78.3" y="301.5">1</text>
<text x="81.6" y="300.4">R10</text>
<text x="83.8" y="305.5">15R</text>
<text x="91.4" y="301.5">2</text>
<text x="199.2" y="301.8">1</text>
<text x="246.4" y="301.8">8</text>
<text x="292.4" y="305.5">R39</text>
<text x="177.3" y="311.7">1</text>
<text x="180.7" y="310.6">R15</text>
<text x="190.5" y="311.7">2</text>
<text x="199.2" y="306.8">2</text>
<text x="199.2" y="311.9">3</text>
<text x="246.4" y="311.9">6</text>
<text x="246.4" y="306.8">7</text>
<text x="289.1" y="306.6">1</text>
<text x="294.6" y="310.6">15R</text>
<text x="302.3" y="306.6">2</text>
<text x="146.9" y="314.2">1</text>
<text x="150.2" y="313.1">R16</text>
<text x="160" y="314.2">2</text>
<text x="182.9" y="315.7">15R</text>
<text x="199.2" y="317">4</text>
<text x="246.4" y="317">5</text>
<text x="317" y="316.7">1</text>
<text x="320.4" y="315.7">R17</text>
<text x="330.2" y="316.7">2</text>
<text x="152.4" y="318.2">100R</text>
<text x="322.6" y="320.7">15R</text>
<text x="210.8" y="324.6">PCK2002PLPW</text>
<text x="338.3" y="417.6">DAVID NAYLOR</text>
<text x="419.6" y="418.1">12</text>
<text x="432.3" y="418.1">37</text>
</g>
<g font-size="2.5" fill="#f00">
<text x="88.9" y="80.5">FLASH_CF_B</text>
<text x="274.3" y="80.5">FLASH_CF_B</text>
<text x="88.9" y="118.6">FLASH_CLKIN</text>
<text x="274.3" y="118.6">FLASH_CLKIN</text>
<text x="88.9" y="123.7">FLASH_BUSY_B</text>
<text x="274.3" y="123.7">FLASH_BUSY_B</text>
<text x="88.9" y="128.8">FLASH_CE0_B</text>
<text x="274.3" y="128.8">FLASH_CE1_B</text>
<text x="88.9" y="133.9">FLASH_OE_RESET_B</text>
<text x="274.3" y="133.9">FLASH_OE_RESET_B</text>
<text x="180.3" y="352.3">FLASH_CLKIN</text>
<text x="254" y="352.3">FPGA_CCLK</text>
<text x="180.3" y="357.4">SLAVE_SELECTMAP_CLK</text>
<text x="180.3" y="362.5">FLASH0_CLKOUT</text>
</g>
<g font-size="2.5" fill="#008000">
<text x="62.2" y="94.7">FLASH_D[7:0]</text>
<text x="101.6" y="96">FLASH_D0</text>
<text x="101.6" y="98.6">FLASH_D1</text>
<text x="101.6" y="101.1">FLASH_D2</text>
<text x="287" y="101.1">FLASH_D2</text>
<text x="287" y="98.6">FLASH_D1</text>
<text x="287" y="96">FLASH_D0</text>
<text x="101.6" y="103.6">FLASH_D3</text>
<text x="101.6" y="106.2">FLASH_D4</text>
<text x="287" y="106.2">FLASH_D4</text>
<text x="287" y="103.6">FLASH_D3</text>
<text x="101.6" y="113.8">FLASH_D7</text>
<text x="101.6" y="108.7">FLASH_D5</text>
<text x="101.6" y="111.3">FLASH_D6</text>
<text x="287" y="113.8">FLASH_D7</text>
<text x="287" y="111.3">FLASH_D6</text>
<text x="287" y="108.7">FLASH_D5</text>
<text x="469.9" y="118.6">JTAG_TMS</text>
<text x="469.9" y="121.2">JTAG_TCK</text>
<text x="469.9" y="123.7">JTAG_TDO</text>
<text x="235.6" y="127.2" transform="rotate(-90 235.6 127.2)">1</text>
<text x="238.2" y="127.2" transform="rotate(-90 238.2 127.2)">2</text>
<text x="240.7" y="127.2" transform="rotate(-90 240.7 127.2)">3</text>
<text x="243.3" y="127.2" transform="rotate(-90 243.3 127.2)">4</text>
<text x="426.1" y="131" transform="rotate(-90 426.1 131)">1</text>
<text x="428.7" y="131" transform="rotate(-90 428.7 131)">2</text>
<text x="431.2" y="131" transform="rotate(-90 431.2 131)">3</text>
<text x="433.8" y="131" transform="rotate(-90 433.8 131)">4</text>
<text x="469.9" y="126.3">JTAG_TDI</text>
<text x="76.2" y="141.7">FLASH_REV_SEL0</text>
<text x="76.2" y="139.2">FLASH_EN_EXT_SEL_B</text>
<text x="191.8" y="141.5">PF0_TDI</text>
<text x="191.8" y="139">PF0_TDO</text>
<text x="259.1" y="141.7">FLASH_REV_SEL0</text>
<text x="259.1" y="139.2">FLASH_EN_EXT_SEL_B</text>
<text x="378.5" y="141.5">PF1_TDI</text>
<text x="378.5" y="139">PF1_TDO</text>
<text x="76.2" y="144.3">FLASH_REV_SEL1</text>
<text x="191.8" y="146.6">JTAG_TMS</text>
<text x="191.8" y="144">JTAG_TCK</text>
<text x="259.1" y="144.3">FLASH_REV_SEL1</text>
<text x="378.5" y="146.6">JTAG_TMS</text>
<text x="378.5" y="144">JTAG_TCK</text>
<text x="398.8" y="192.5">FROM_PF0_TDO</text>
<text x="212.1" y="204">FLASH0_CLKOUT</text>
<text x="450.8" y="200.2">FROM_CPLD_TDO</text>
<text x="340.4" y="306.8">FPGA_L19_GCLK_33MHZ</text>
<text x="340.4" y="329.7">CPLD_CLK_33MHZ</text>
</g>
<g font-size="2.5" fill="#800080">
<text x="243.8" y="199.9">FROM CPLD_TDO U6 Sheet13</text>
<text x="205.7" y="303">IN</text>
<text x="235.4" y="303">OUT3</text>
<text x="205.7" y="308">OE</text>
<text x="235.4" y="308">OUT2</text>
<text x="205.7" y="313.1">OUT0</text>
<text x="236.9" y="313.1">VCC</text>
<text x="205.7" y="318.2">GND</text>
<text x="235.4" y="318.2">OUT1</text>
</g>
<g font-size="2.5">
<text x="45.7" y="310.2">SG-8002CA 3.3V CMOS Single-Ended</text>
<text x="45.7" y="312.7">15pF max loading</text>
<text x="45.7" y="316.5">Note: On non-RoHS ML555 boards with serial number stickers</text>
<text x="45.7" y="319">beginning with text &quot;DDI&quot; or &quot;VMS&quot;, Y2 is 33.0000MHz</text>
</g>
<g font-size="2.1" fill="#000080">
<text x="125.2" y="95.8">H6</text>
<text x="182.1" y="95.8">B2</text>
<text x="310.6" y="95.8">H6</text>
<text x="367.5" y="95.8">B2</text>
<text x="125.2" y="98.4">H5</text>
<text x="125.2" y="100.9">E5</text>
<text x="131.1" y="96.9">D0</text>
<text x="131.1" y="99.4">D1</text>
<text x="131.1" y="102">D2</text>
<text x="171.5" y="96.9">VCCO1</text>
<text x="171.5" y="99.4">VCCO2</text>
<text x="171.5" y="102">VCCO3</text>
<text x="182.1" y="98.4">C6</text>
<text x="182.1" y="100.9">D6</text>
<text x="310.6" y="98.4">H5</text>
<text x="310.6" y="100.9">E5</text>
<text x="316.5" y="96.9">D0</text>
<text x="316.5" y="99.4">D1</text>
<text x="316.5" y="102">D2</text>
<text x="356.9" y="96.9">VCCO1</text>
<text x="356.9" y="99.4">VCCO2</text>
<text x="356.9" y="102">VCCO3</text>
<text x="367.5" y="98.4">C6</text>
<text x="367.5" y="100.9">D6</text>
<text x="125.2" y="103.5">D5</text>
<text x="125.2" y="106">C5</text>
<text x="131.1" y="104.5">D3</text>
<text x="131.1" y="107.1">D4</text>
<text x="171.5" y="104.5">VCCO4</text>
<text x="182.1" y="103.5">G5</text>
<text x="310.6" y="103.5">D5</text>
<text x="310.6" y="106">C5</text>
<text x="316.5" y="104.5">D3</text>
<text x="316.5" y="107.1">D4</text>
<text x="356.9" y="104.5">VCCO4</text>
<text x="367.5" y="103.5">G5</text>
<text x="125.2" y="108.5">B5</text>
<text x="125.2" y="111.1">A5</text>
<text x="125.2" y="113.6">A6</text>
<text x="131.1" y="109.6">D5</text>
<text x="131.1" y="112.1">D6</text>
<text x="169.8" y="112.1">VCCINT2</text>
<text x="169.8" y="109.6">VCCINT1</text>
<text x="182.1" y="111.1">E1</text>
<text x="182.1" y="108.5">B1</text>
<text x="182.1" y="113.6">G6</text>
<text x="310.6" y="108.5">B5</text>
<text x="310.6" y="111.1">A5</text>
<text x="310.6" y="113.6">A6</text>
<text x="316.5" y="109.6">D5</text>
<text x="316.5" y="112.1">D6</text>
<text x="355.2" y="112.1">VCCINT2</text>
<text x="355.2" y="109.6">VCCINT1</text>
<text x="367.5" y="111.1">E1</text>
<text x="367.5" y="108.5">B1</text>
<text x="367.5" y="113.6">G6</text>
<text x="125.2" y="118.7">B3</text>
<text x="131.1" y="114.7">D7</text>
<text x="131.1" y="119.8">CLK</text>
<text x="169.8" y="114.7">VCCINT3</text>
<text x="173.3" y="119.8">VCCJ</text>
<text x="182.1" y="118.7">H2</text>
<text x="310.6" y="118.7">B3</text>
<text x="316.5" y="114.7">D7</text>
<text x="316.5" y="119.8">CLK</text>
<text x="355.2" y="114.7">VCCINT3</text>
<text x="358.7" y="119.8">VCCJ</text>
<text x="367.5" y="118.7">H2</text>
<text x="489.7" y="116.2">2</text>
<text x="489.7" y="118.7">4</text>
<text x="504.7" y="116.2">1</text>
<text x="504.7" y="118.7">3</text>
<text x="125.2" y="123.8">C1</text>
<text x="131.1" y="124.8">BUSY</text>
<text x="170.2" y="124.8">CLKOUT</text>
<text x="182.1" y="123.8">C2</text>
<text x="310.6" y="123.8">C1</text>
<text x="316.5" y="124.8">BUSY</text>
<text x="355.7" y="124.8">CLKOUT</text>
<text x="367.5" y="123.8">C2</text>
<text x="489.7" y="121.2">6</text>
<text x="489.7" y="123.8">8</text>
<text x="504.7" y="121.2">5</text>
<text x="504.7" y="123.8">7</text>
<text x="125.2" y="128.9">B4</text>
<text x="131.1" y="129.9">/CE</text>
<text x="173.6" y="129.9">/CEO</text>
<text x="182.1" y="128.9">D2</text>
<text x="310.6" y="128.9">B4</text>
<text x="316.5" y="129.9">/CE</text>
<text x="359.1" y="129.9">/CEO</text>
<text x="367.5" y="128.9">D2</text>
<text x="488.4" y="126.3">10</text>
<text x="488.4" y="128.9">12</text>
<text x="488.4" y="131.4">14</text>
<text x="504.7" y="128.9">11</text>
<text x="504.7" y="131.4">13</text>
<text x="504.7" y="126.3">9</text>
<text x="125.2" y="133.9">A3</text>
<text x="131.1" y="135">OE_/RESET</text>
<text x="175.4" y="135">/CF</text>
<text x="182.1" y="133.9">D1</text>
<text x="310.6" y="133.9">A3</text>
<text x="316.5" y="135">OE_/RESET</text>
<text x="360.8" y="135">/CF</text>
<text x="367.5" y="133.9">D1</text>
<text x="125.2" y="141.6">G3</text>
<text x="125.2" y="139">H4</text>
<text x="131.1" y="142.6">REV_SEL0</text>
<text x="131.1" y="140.1">/EN_EXT_SEL</text>
<text x="174.3" y="140.1">TDO</text>
<text x="175.4" y="142.6">TDI</text>
<text x="182.1" y="141.6">G1</text>
<text x="182.1" y="139">E6</text>
<text x="310.6" y="141.6">G3</text>
<text x="310.6" y="139">H4</text>
<text x="316.5" y="142.6">REV_SEL0</text>
<text x="316.5" y="140.1">/EN_EXT_SEL</text>
<text x="359.8" y="140.1">TDO</text>
<text x="360.8" y="142.6">TDI</text>
<text x="367.5" y="141.6">G1</text>
<text x="367.5" y="139">E6</text>
<text x="492.8" y="139.3">P5</text>
<text x="492.8" y="143.8">SMT_SHROUDED</text>
<text x="125.2" y="144.1">G4</text>
<text x="131.1" y="145.2">REV_SEL1</text>
<text x="174.3" y="147.7">TMS</text>
<text x="174.6" y="145.2">TCK</text>
<text x="182.1" y="144.1">H3</text>
<text x="182.1" y="146.6">E2</text>
<text x="310.6" y="144.1">G4</text>
<text x="316.5" y="145.2">REV_SEL1</text>
<text x="359.8" y="147.7">TMS</text>
<text x="360" y="145.2">TCK</text>
<text x="367.5" y="144.1">H3</text>
<text x="367.5" y="146.6">E2</text>
<text x="172.9" y="155.3">GND2</text>
<text x="172.9" y="152.8">GND1</text>
<text x="182.1" y="154.3">A2</text>
<text x="182.1" y="151.7">A1</text>
<text x="358.4" y="155.3">GND2</text>
<text x="358.4" y="152.8">GND1</text>
<text x="367.5" y="154.3">A2</text>
<text x="367.5" y="151.7">A1</text>
<text x="172.9" y="160.4">GND4</text>
<text x="172.9" y="157.9">GND3</text>
<text x="182.1" y="161.9">F5</text>
<text x="182.1" y="159.3">F1</text>
<text x="182.1" y="156.8">B6</text>
<text x="358.4" y="160.4">GND4</text>
<text x="358.4" y="157.9">GND3</text>
<text x="367.5" y="161.9">F5</text>
<text x="367.5" y="159.3">F1</text>
<text x="367.5" y="156.8">B6</text>
<text x="172.9" y="162.9">GND5</text>
<text x="172.9" y="165.5">GND6</text>
<text x="182.1" y="164.4">F6</text>
<text x="182.1" y="167">H1</text>
<text x="358.4" y="162.9">GND5</text>
<text x="358.4" y="165.5">GND6</text>
<text x="367.5" y="164.4">F6</text>
<text x="367.5" y="167">H1</text>
<text x="172.9" y="168">GND7</text>
<text x="358.4" y="168">GND7</text>
<text x="142.6" y="178.8" transform="rotate(-90 142.6 178.8)">DNC1</text>
<text x="145.2" y="178.8" transform="rotate(-90 145.2 178.8)">DNC2</text>
<text x="147.7" y="178.8" transform="rotate(-90 147.7 178.8)">DNC3</text>
<text x="150.2" y="178.8" transform="rotate(-90 150.2 178.8)">DNC4</text>
<text x="152.8" y="178.8" transform="rotate(-90 152.8 178.8)">DNC5</text>
<text x="155.3" y="178.8" transform="rotate(-90 155.3 178.8)">DNC6</text>
<text x="157.9" y="178.8" transform="rotate(-90 157.9 178.8)">DNC7</text>
<text x="160.4" y="178.8" transform="rotate(-90 160.4 178.8)">DNC8</text>
<text x="162.9" y="178.8" transform="rotate(-90 162.9 178.8)">DNC9</text>
<text x="165.5" y="178.8" transform="rotate(-90 165.5 178.8)">DNC10</text>
<text x="168" y="178.8" transform="rotate(-90 168 178.8)">DNC11</text>
<text x="328" y="178.8" transform="rotate(-90 328 178.8)">DNC1</text>
<text x="330.6" y="178.8" transform="rotate(-90 330.6 178.8)">DNC2</text>
<text x="333.1" y="178.8" transform="rotate(-90 333.1 178.8)">DNC3</text>
<text x="335.7" y="178.8" transform="rotate(-90 335.7 178.8)">DNC4</text>
<text x="338.2" y="178.8" transform="rotate(-90 338.2 178.8)">DNC5</text>
<text x="340.7" y="178.8" transform="rotate(-90 340.7 178.8)">DNC6</text>
<text x="343.3" y="178.8" transform="rotate(-90 343.3 178.8)">DNC7</text>
<text x="345.8" y="178.8" transform="rotate(-90 345.8 178.8)">DNC8</text>
<text x="348.4" y="178.8" transform="rotate(-90 348.4 178.8)">DNC9</text>
<text x="350.9" y="178.8" transform="rotate(-90 350.9 178.8)">DNC10</text>
<text x="353.4" y="178.8" transform="rotate(-90 353.4 178.8)">DNC11</text>
<text x="141.6" y="184.7" transform="rotate(-90 141.6 184.7)">A4</text>
<text x="144.1" y="184.7" transform="rotate(-90 144.1 184.7)">C3</text>
<text x="146.6" y="184.7" transform="rotate(-90 146.6 184.7)">C4</text>
<text x="149.2" y="184.7" transform="rotate(-90 149.2 184.7)">D3</text>
<text x="151.7" y="184.7" transform="rotate(-90 151.7 184.7)">D4</text>
<text x="154.3" y="184.7" transform="rotate(-90 154.3 184.7)">E3</text>
<text x="156.8" y="184.7" transform="rotate(-90 156.8 184.7)">E4</text>
<text x="159.3" y="184.7" transform="rotate(-90 159.3 184.7)">F2</text>
<text x="161.9" y="184.7" transform="rotate(-90 161.9 184.7)">F3</text>
<text x="164.4" y="184.7" transform="rotate(-90 164.4 184.7)">F4</text>
<text x="167" y="184.7" transform="rotate(-90 167 184.7)">G2</text>
<text x="327" y="184.7" transform="rotate(-90 327 184.7)">A4</text>
<text x="329.5" y="184.7" transform="rotate(-90 329.5 184.7)">C3</text>
<text x="332.1" y="184.7" transform="rotate(-90 332.1 184.7)">C4</text>
<text x="334.6" y="184.7" transform="rotate(-90 334.6 184.7)">D3</text>
<text x="337.1" y="184.7" transform="rotate(-90 337.1 184.7)">D4</text>
<text x="339.7" y="184.7" transform="rotate(-90 339.7 184.7)">E3</text>
<text x="342.2" y="184.7" transform="rotate(-90 342.2 184.7)">E4</text>
<text x="344.8" y="184.7" transform="rotate(-90 344.8 184.7)">F2</text>
<text x="347.3" y="184.7" transform="rotate(-90 347.3 184.7)">F3</text>
<text x="349.8" y="184.7" transform="rotate(-90 349.8 184.7)">F4</text>
<text x="352.4" y="184.7" transform="rotate(-90 352.4 184.7)">G2</text>
<text x="42.7" y="294">1</text>
<text x="62.7" y="294">4</text>
<text x="47.2" y="295">OE</text>
<text x="55" y="295">VDD</text>
<text x="42.7" y="301.6">2</text>
<text x="47.2" y="302.6">GND</text>
<text x="55" y="302.6">OUT</text>
<text x="62.7" y="301.6">3</text>
<text x="47.8" y="307.3">30.0000MHZ</text>
<text x="217.9" y="352.4">1</text>
<text x="232.9" y="352.4">2</text>
<text x="217.9" y="357.5">3</text>
<text x="232.9" y="357.5">4</text>
<text x="217.9" y="362.5">5</text>
<text x="232.9" y="362.5">6</text>
<text x="215.9" y="367.9">HEADER3X2</text>
</g>
<g font-size="2.1" fill="#800080">
<text x="487.7" y="146.9">TO FPGA_TDI</text>
<text x="466.1" y="157">FPGA_TMS</text>
<text x="466.1" y="162.1">FPGA_TCK</text>
<text x="488.9" y="201.3">FROM CPLD_TDO U6 Sheet13</text>
</g>
<g font-size="2.1">
<text x="175.3" y="270.9">FLASH_CLK 2.5V signal excursion</text>
<text x="147.3" y="309.5">constraint R's</text>
<text x="175.3" y="377.6">Jump</text>
<text x="177.8" y="375">P2</text>
<text x="188" y="377.6">Function</text>
<text x="213.4" y="377.6">2</text>
<text x="213.4" y="375">Mode SW</text>
<text x="215.9" y="377.6">1</text>
<text x="218.4" y="377.6">0</text>
<text x="241.3" y="377.6">Comment</text>
<text x="175.3" y="380.1">1 - 2</text>
<text x="188" y="380.1">Master SelectMAP</text>
<text x="213.4" y="380.1">0</text>
<text x="215.9" y="380.1">1</text>
<text x="218.4" y="380.1">1</text>
<text x="226.1" y="380.1">FPGA CCLK drives Flash CLKIN</text>
<text x="175.3" y="387.7">3 - 4</text>
<text x="175.3" y="385.2">1 - 2</text>
<text x="188" y="385.2">Slave SelectMAP</text>
<text x="213.4" y="385.2">1</text>
<text x="215.9" y="385.2">1</text>
<text x="218.4" y="385.2">0</text>
<text x="226.1" y="385.2">OSC drives both FPGA CCLK and Flash CLKIN</text>
<text x="175.3" y="395.4">5 - 6</text>
<text x="175.3" y="392.8">1 - 3</text>
<text x="188" y="392.8">Slave SelectMAP</text>
<text x="213.4" y="392.8">1</text>
<text x="215.9" y="392.8">1</text>
<text x="218.4" y="392.8">0</text>
<text x="226.1" y="395.4">Flash CLKOUT drives FPGA CCLK</text>
<text x="226.1" y="392.8">OSC drives Flash CLKIN and</text>
</g>
<text font-size="1.8" fill="#008000" x="109.2" y="301.9">33MHZ</text>
<g font-size="1.8" fill="#800080">
<text x="382.3" y="386">TITLE</text>
<text x="382.3" y="405.3">SIZE</text>
<text x="391.9" y="405.3">DWG NO</text>
<text x="531.4" y="405.3">REV</text>
<text x="331.5" y="414.7">DRAWN BY</text>
<text x="382.3" y="414.7">SCALE</text>
<text x="407.7" y="414.7">SHEET</text>
<text x="425.7" y="414.9">of</text>
</g>
</svg>
